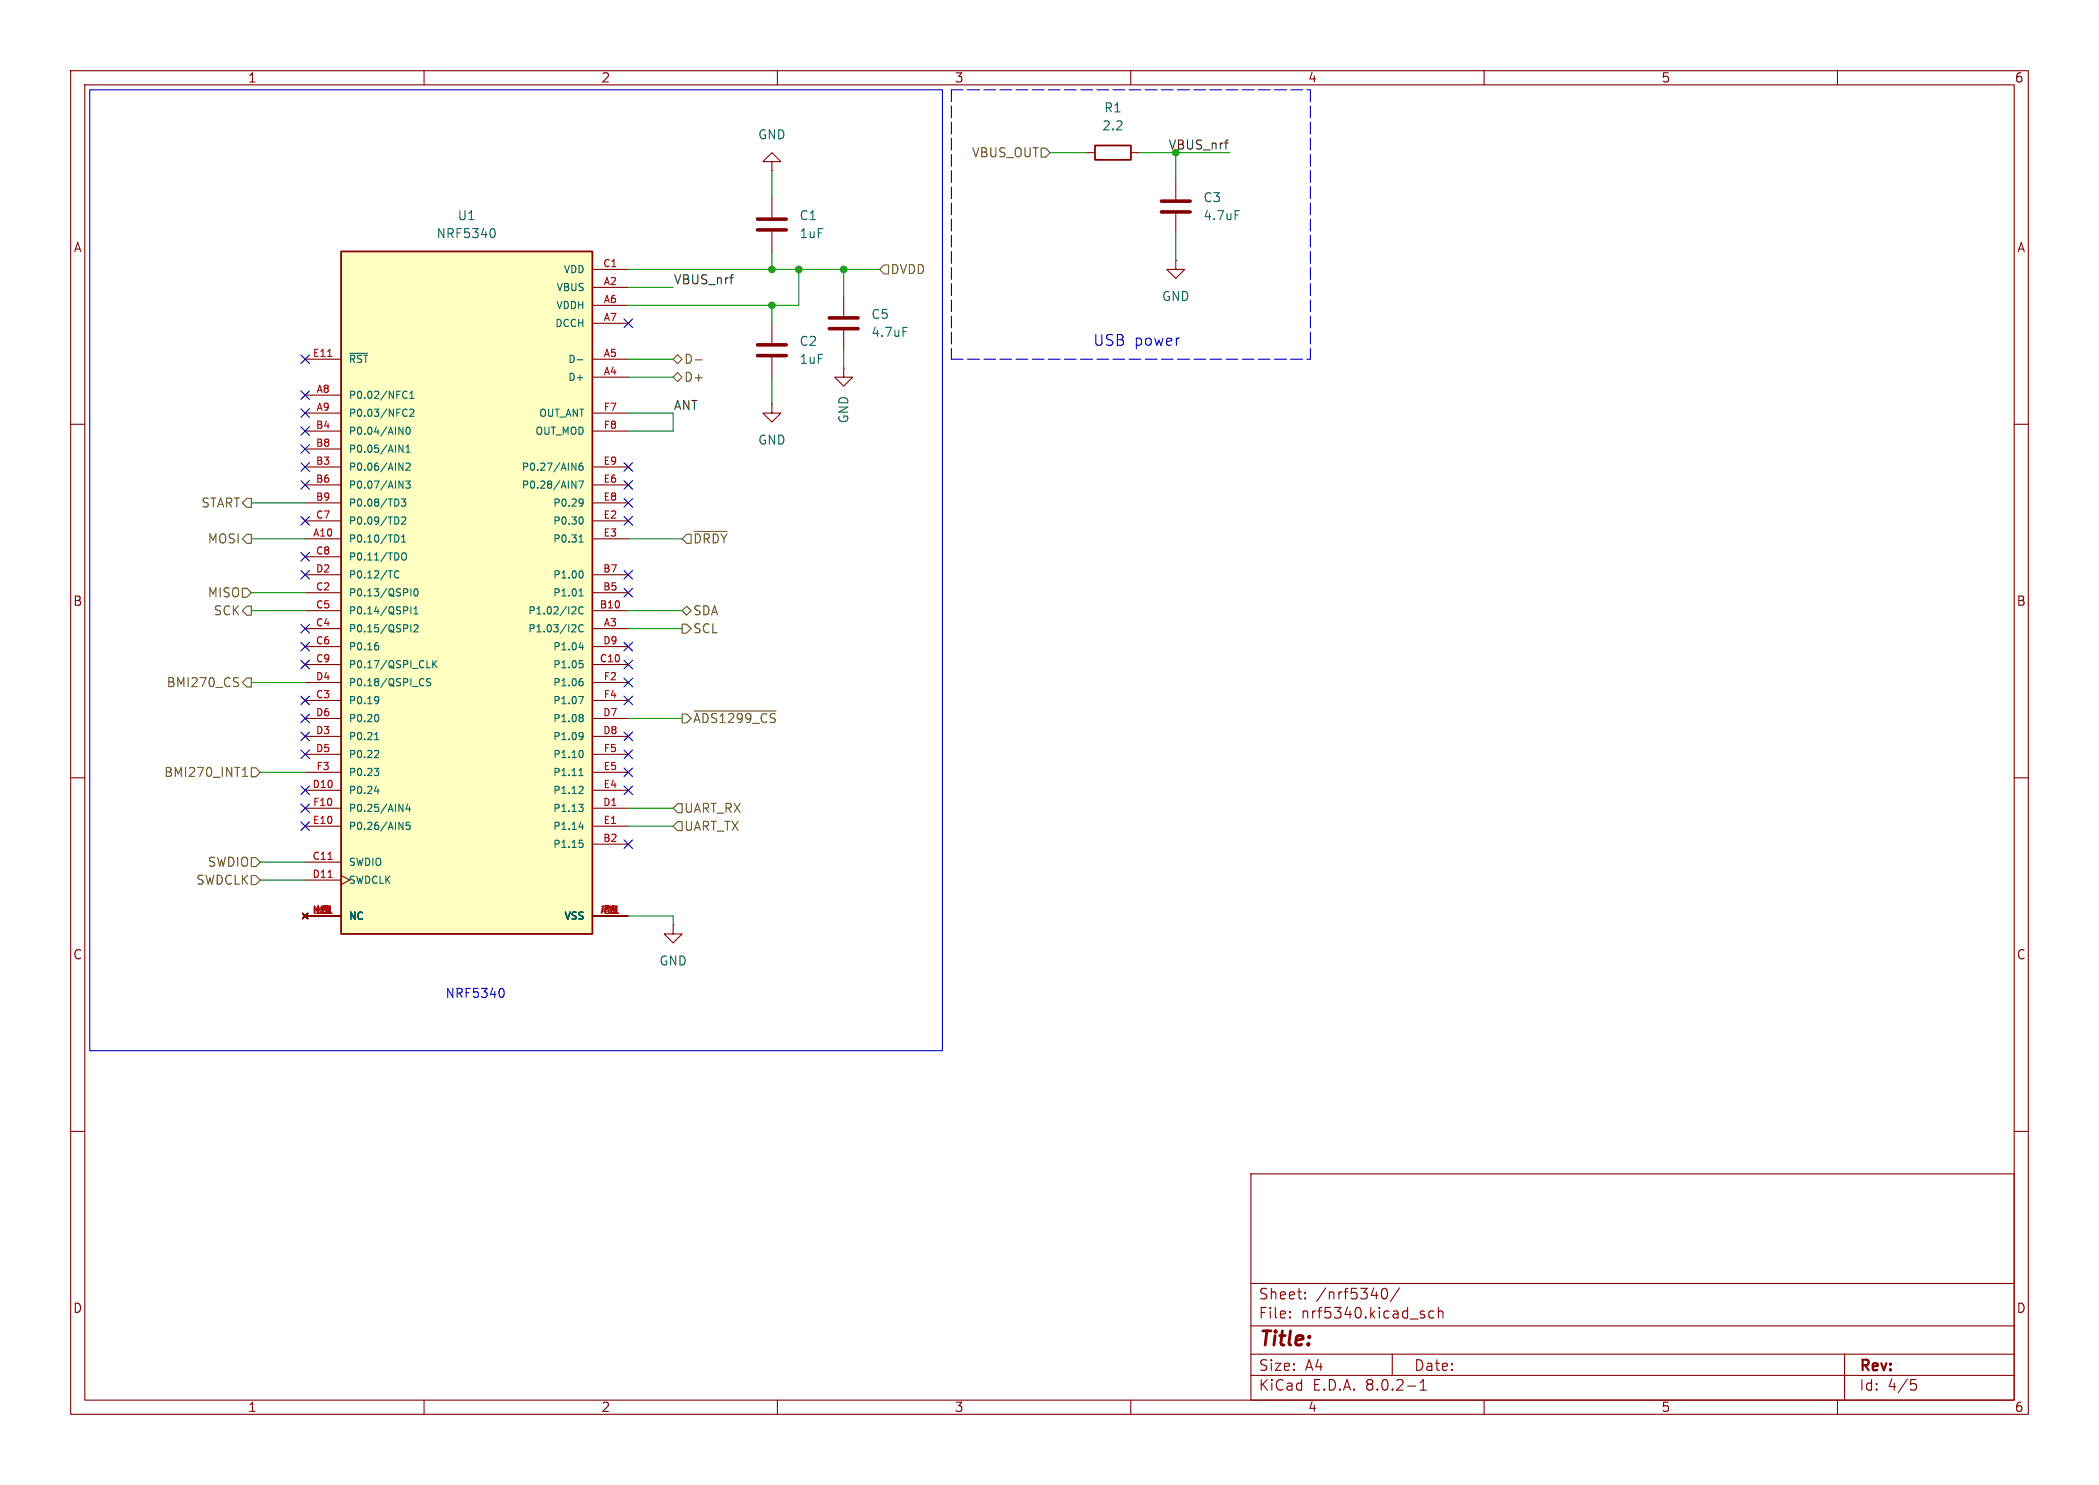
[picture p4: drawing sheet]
<svg xmlns="http://www.w3.org/2000/svg" width="297mm" height="210mm" viewBox="0 0 297 210" stroke-linecap="round" stroke-linejoin="round" font-family="sans-serif">
<g fill="none" stroke="#840000" stroke-width=".15">
<path d="M10 10h277v190h-277zM12 12h273v186h-273zM60 10v2M110 10v2M160 10v2M210 10v2M260 10v2M10 60h2M285 60h2M10 110h2M285 110h2M95.2 130.8v1.3h1.3l-1.3 1.3-1.2-1.3h1.2"/>
<path d="M95.2 130.8h.1M10 160h2M285 160h2M177 166h108v32h-108zM60 198v2M110 198v2M160 198v2M177 194.5h108M177 191.5h108M177 187.5h108M177 181.5h108M182.5 186.3h.1l-.1 .1"/>
<path d="M182.5 186.3v.1M182.5 185.5v.1M182.5 185.5h.1l-.1 .1M184.7 183.6v.1M184.7 183.6h-.1l.1 .1M184.7 182.8v.1M184.7 182.8h-.1l.1 .1M195.6 182.3a.36 .36 0 0 1 .4-.1 .36 .36 0 0 1 .2 .3 .77 .77 0 0 1-.4 1.2 .91 .91 0 0 1-.2-1.4zM197 191.5v3M198 182.1l-1.3 2M199.2 196h1.1M201 196.6h.8"/>
<path d="M201 195.5l.4-.4v1.5M202.9 185.5l-.4-.1-.3 .3v.4l.1 .2 .2 .1 .4-.1M203.5 185.5a.37 .37 0 0 1 .7 .1v.8M203.5 184.9v1.5M210 198v2M260 198v2M261 191.5v6.5M270.4 195.1h.7M270.5 195.7h.4l.3 .3v.3l-.2 .2-.5 .1"/>
</g>
<path d="M48.3 35.6h35.5v96.5h-35.5z" fill="#ffffc2"/>
<path d="M48.3 35.6h35.5v96.5h-35.5zM154.9 20.6h5.1v2h-5.1z" fill="none" stroke="#840000" stroke-width=".25"/>
<g fill="none" stroke="#840000" stroke-width=".15">
<path d="M83.8 38.1h5.1M109.2 22.9h1.3l-1.3-1.3-1.3 1.3h1.3v1.2M109.2 24.1h.1M109.2 27.9v2.8M109.2 32.8v2.8M153.7 21.6h1.2M160 21.6h1.3M166.4 36.8v1.3h1.2l-1.2 1.3-1.3-1.3h1.3M166.4 36.8h.1M166.4 25.4v2.8M166.4 30.2v2.8M43.2 50.8h5.1"/>
<path d="M43.2 55.9h5.1M43.2 58.4h5.1M83.8 40.6h5.1M83.8 53.3h5.1M83.8 50.8h5.1M83.8 43.2h5.1M83.8 45.7h5.1M83.8 58.4h5.1M109.2 57.2v1.2h1.3l-1.3 1.3-1.3-1.3h1.3M109.2 57.2h.1M109.2 45.7v2.8M109.2 50.5v2.8"/>
<path d="M119.4 52.1v1.2h1.2l-1.2 1.3-1.3-1.3h1.3M119.4 52.1h.1M119.4 41.9v2.8M119.4 46.7v2.8M43.2 76.2h5.1M43.2 66h5.1M43.2 61h5.1M43.2 68.6h5.1M43.2 63.5h5.1M43.2 71.1h5.1M43.2 73.7h5.1M43.2 78.7h5.1"/>
<path d="M83.8 76.2h5.1M83.8 66h5.1M83.8 61h5.1M83.8 68.6h5.1M83.8 71.1h5.1M83.8 73.7h5.1M43.2 88.9h5.1M43.2 86.4h5.1M43.2 83.8h5.1M43.2 81.3h5.1M43.2 94h5.1M43.2 99.1h5.1"/>
<path d="M43.2 91.4h5.1M43.2 96.5h5.1M83.8 88.9h5.1M83.8 86.4h5.1M83.8 83.8h5.1M83.8 81.3h5.1M83.8 94h5.1M83.8 99.1h5.1M83.8 91.4h5.1M83.8 96.5h5.1M43.2 114.3h5.1M43.2 111.8h5.1"/>
<path d="M43.2 104.1h5.1M43.2 106.7h5.1M43.2 101.6h5.1M43.2 116.8h5.1M43.2 109.2h5.1M83.8 119.4h5.1M83.8 114.3h5.1M83.8 111.8h5.1M83.8 104.1h5.1M83.8 106.7h5.1M83.8 101.6h5.1M83.8 116.8h5.1"/>
<path d="M83.8 109.2h5.1M42.8 129.2l.8 .7M43.2 129.5h5.1M43.2 121.9h5.1M43.2 124.5h5.1M43.6 129.2l-.8 .7M48.3 123.8l1.2 .7-1.2 .6M83.8 129.5h5.1"/>
</g>
<g fill="none" stroke="#006464" stroke-width=".15">
<path d="M69.8 32.3a.79 .79 0 0 1 0 1.3M174.8 29.8h.6M49.5 50h2.5M57.2 55.4l.2-.1 .2 .1M57.4 57.9l.2 .1M57.6 56.2l-.2 .1h-.2M57.6 58.8l-.2 .1M58 56.3h.6M58 55.6l.3-.3v1M58 58l.4-.1 .2 .3-.7 .7h.7M81.7 50.9h.8M127.8 46.3h.6"/>
<path d="M56.2 75.7l.2 .4-.2 .5M56.4 65.5l.6 1v-1M56.4 60.4l.6 1v-1M56.4 62.9l.6 1.1v-1.1M56.4 68l.6 1v-1M56.8 70.6h.6l-.3 .4h.3v.5l-.2 .1-.4-.1M56.8 76.7h.6M56.8 75.9l.3-.3v1.1M56.8 73.2l.4-.1 .2 .3-.6 .7h.6M57 78.2h.1a.34 .34 0 0 1 .4 .3v.4a.34 .34 0 0 1-.3 .3 .34 .34 0 0 1-.4-.3v-.4zM57.4 68h.6l-.3 .4 .3 .1v.4l-.2 .1-.4-.1M57.5 65.6l.3-.1 .2 .3-.6 .7h.6"/>
<path d="M57.5 64h.5M57.5 63.2l.2-.3v1.1M57.6 60.5l.1-.1a.54 .54 0 0 1 .3 .5 .54 .54 0 0 1-.3 .5 .68 .68 0 0 1-.1-.9zM80.9 65.5l.6 1v-1M80.9 68l.6 1v-1M81.9 68h.7l-.5 1M81.9 76.7h.6M82 75.9l.2-.3v1.1M82.1 70.6l.4 .1a.67 .67 0 0 1-.3 .9M82.3 73.1a.64 .64 0 0 1 0 1M82.4 65.5h-.3a.68 .68 0 0 0 0 1l.4-.1v-.3l-.2-.2h-.3l-.1 .2M82.5 71l-.1 .1-.3 .1"/>
<path d="M53.3 90.9h.2M53.4 98.5l.1 .1a.83 .83 0 0 1-.1 .9M53.4 91.3l.2 .2v.2l-.2 .2M53.6 98.9l-.2 .2M56.4 80.8a.48 .48 0 0 0-.6 .4 .48 .48 0 0 0 .4 .5l.2-.1M58.1 83.3v1M58.1 85.8v1M58.1 88.3v1.1M58.6 88.4l.4-.1 .1 .3-.6 .8h.6M58.6 86.8h.5M58.6 86.1l.3-.3v1M58.7 83.3h.1a.54 .54 0 0 1 .4 .5 .54 .54 0 0 1-.4 .5 .68 .68 0 0 1-.1-1z"/>
<path d="M59.9 96l.1 .1M60 96.9h-.1M60.4 94.4h.5M60.9 96h-.3l-.2 .2 .1 .2 .4 .2v.3l-.2 .1-.3-.1M61.2 93.4v1M61.4 93.9l.4 .5M61.8 93.4l-.6 .6M81.3 88.3l.2 .2-.1 .3-.5 .6h.6M81.3 85.8l.2 .2-.1 .2-.5 .6h.6M81.9 98.5h.7l-.5 1M81.9 84.3h.6M81.9 91.6h.7"/>
<path d="M82 93.4h.5M82 83.5l.2-.2v1M82.1 93.8h.2l.2 .2-.1 .4h-.3M82.1 96.4h.3l.1 .1v.4l-.4 .1M82.2 96h.2M82.3 80.7a.64 .64 0 0 1 0 1M82.4 91.2v.7M82.5 88.4a.48 .48 0 0 0-.7 .4 .48 .48 0 0 0 .5 .6l.2-.1M82.5 85.9a.48 .48 0 0 0-.7 .3 .48 .48 0 0 0 .5 .6l.2-.1M53 108.7h.6l-.4 .4M53 111.9h.6M53 104.6h.6"/>
<path d="M53.1 103.8l.2-.2v1M53.3 101a.64 .64 0 0 1 0 1.1M53.4 106.1l.2 .2-.1 .3-.5 .5h.6M53.4 109.1l.2 .1v.3l-.2 .2M53.5 111.5v.7M56.4 113.7l.6 1.1v-1.1M56.4 116.3l.6 1v-1M57.7 113.7l-.2 .7h.6M57.9 114.1v.7M58 116.3h-.5v.5l.1-.1h.3l.1 .2v.3l-.2 .1-.3-.1M81.9 113.7h.6l-.3 .4 .3 .1v.4l-.2 .2h-.3M81.9 117h.7"/>
<path d="M81.9 109.7h.6M82 118.8h.5M82 108.9l.2-.2v1M82.1 119.2h.2l.2 .2-.1 .4h-.3M82.1 111.2l.3 .1 .1 .2-.6 .7h.6M82.1 101l.3 .1 .1 .1-.2 .3M82.1 103.6l.4 .1a.67 .67 0 0 1-.3 .9M82.1 101.5h.2M82.3 106.1a.64 .64 0 0 1 0 1M82.3 101.5l.2 .1v.3l-.1 .1-.3 .1M82.4 116.6v.7M82.5 104l-.1 .2h-.3"/>
</g>
<path d="M46.4 50.4h.6M46.3 129.2h.7M46.4 121.5h.6M46.4 124.1h.6M87 129.2h.6" fill="none" stroke="#a90000" stroke-width=".15"/>
<path d="M107.2 32.5h4.1M107.2 31h4.1M164.3 30h4.1M164.3 28.4h4.1M107.2 50.3h4.1M107.2 48.8h4.1M117.3 46.5h4.1M117.3 45h4.1" fill="none" stroke="#840000" stroke-width=".51"/>
<g fill="none" stroke="#725600" stroke-width=".15">
<path d="M125.1 37.5h.6v1.2h-.6l-.6-.6zM147.3 21h.7l.6 .6-.6 .6h-.7zM95.2 53.3l.7-.6 .6 .6-.6 .7zM95.2 50.8l.7-.6 .6 .6-.6 .6zM98.4 50.9h1M34.9 75.6h.7v1.2h-.7l-.6-.6zM34.9 70.5h.7v1.3h-.7l-.6-.7zM97.2 75.6h.6v1.2h-.6l-.7-.6zM98.2 75.2h4.7M33.3 95.8l.5 .1M33.5 96.5l.3 .2-.1 .3-.2 .1M34.3 86.4l.6-.7h.7v1.3h-.7z"/>
<path d="M34.3 83.2h.6l.7 .6-.7 .7h-.6zM34.9 95.9h.7v1.3h-.7l-.6-.7zM96.5 86.4l.7-.7 .6 .7-.6 .6zM96.5 88.3h.7l.6 .6-.6 .6h-.7zM34.3 109.8h.7M34.3 108.9l.4-.4v1.3M35.6 108.6h.6l.6 .6-.6 .7h-.6zM95.9 113.7h.6v1.2h-.6l-.7-.6zM95.9 116.2h.6v1.3h-.6l-.7-.7zM96.5 101h.7l.6 .6-.6 .6h-.7zM98.2 100.6h11.6M35.6 123.8h.6l.6 .7-.6 .6h-.6z"/>
<path d="M35.6 121.3h.6l.6 .6-.6 .7h-.6z"/>
</g>
<path d="M173.6 19.8h.2M103.3 39.3h.5M103.6 38.9h.2M173.3 20.2h.5" fill="none" stroke="#0f0f0f" stroke-width=".15"/>
<path d="M12.7 12.7h120.6v135.9h-120.6zM71 139.8a.79 .79 0 0 1 0 1.2" fill="none" stroke="#0000c2" stroke-width=".15"/>
<path d="M134.6 12.7v38.1M134.6 12.7h50.8M185.4 12.7v38.1M134.6 50.8h50.8" fill="none" stroke="#0000c2" stroke-width=".15" stroke-dasharray="1.7 .6"/>
<g fill="none" stroke="#009600" stroke-width=".15">
<path d="M88.9 38.1h35.6M109.2 24.1v3.8M109.2 35.6v2.5M113 38.1v5.1h-24.1M119.4 38.1v3.8M148.6 21.6h5.1M161.3 21.6h12.7M166.4 21.6v3.8M166.4 33v3.8M88.9 58.4h6.3v2.6h-6.3M88.9 40.6h6.3M88.9 50.8h6.3"/>
<path d="M88.9 53.3h6.3M109.2 43.2v2.5M109.2 53.3v3.9M119.4 49.5v2.6M35.6 76.2h7.6M35.6 71.1h7.6M88.9 76.2h7.6M35.6 86.4h7.6M35.6 96.5h7.6M35.6 83.8h7.6M88.9 86.4h7.6M88.9 88.9h7.6"/>
<path d="M36.8 109.2h6.4M88.9 114.3h6.3M88.9 116.8h6.3M88.9 101.6h7.6M36.8 124.5h6.4M36.8 121.9h6.4M88.9 129.5h6.3v1.3"/>
</g>
<g fill="none" stroke="#000084" stroke-width=".15">
<path d="M42.6 55.3l1.2 1.2M42.6 57.8l1.2 1.2M42.6 50.2l1.2 1.2M43.8 55.3l-1.2 1.2M43.8 57.8l-1.2 1.2M43.8 50.2l-1.2 1.2M88.3 45.1l1.2 1.2M89.5 45.1l-1.2 1.2M42.6 68l1.2 1.2M42.6 78.1l1.2 1.2M42.6 62.9l1.2 1.2M42.6 60.4l1.2 1.2"/>
<path d="M42.6 73.1l1.2 1.2M42.6 65.4l1.2 1.2M43.8 68l-1.2 1.2M43.8 78.1l-1.2 1.2M43.8 62.9l-1.2 1.2M43.8 60.4l-1.2 1.2M43.8 73.1l-1.2 1.2M43.8 65.4l-1.2 1.2M88.3 70.5l1.2 1.2M88.3 73.1l1.2 1.2M88.3 68l1.2 1.2M88.3 65.4l1.2 1.2"/>
<path d="M89.5 65.4l-1.2 1.2M89.5 68l-1.2 1.2M89.5 70.5l-1.2 1.2M89.5 73.1l-1.2 1.2M42.6 80.7l1.2 1.2M42.6 93.4l1.2 1.2M42.6 98.5l1.2 1.2M42.6 90.8l1.2 1.2M42.6 88.3l1.2 1.2M43.8 80.7l-1.2 1.2M43.8 93.4l-1.2 1.2M43.8 98.5l-1.2 1.2"/>
<path d="M43.8 90.8l-1.2 1.2M43.8 88.3l-1.2 1.2M88.3 95.9l1.2 1.2M88.3 93.4l1.2 1.2M88.3 98.5l1.2 1.2M88.3 90.8l1.2 1.2M88.3 83.2l1.2 1.2M88.3 80.7l1.2 1.2M89.5 95.9l-1.2 1.2M89.5 93.4l-1.2 1.2M89.5 98.5l-1.2 1.2M89.5 90.8l-1.2 1.2"/>
<path d="M89.5 83.2l-1.2 1.2M89.5 80.7l-1.2 1.2M42.6 111.2l1.2 1.2M42.6 101l1.2 1.2M42.6 106.1l1.2 1.2M42.6 103.5l1.2 1.2M42.6 116.2l1.2 1.2M42.6 113.7l1.2 1.2M43.8 111.2l-1.2 1.2M43.8 101l-1.2 1.2M43.8 106.1l-1.2 1.2M43.8 103.5l-1.2 1.2"/>
<path d="M43.8 116.2l-1.2 1.2M43.8 113.7l-1.2 1.2M88.3 111.2l1.2 1.2M88.3 108.6l1.2 1.2M88.3 106.1l1.2 1.2M88.3 103.5l1.2 1.2M88.3 118.8l1.2 1.2M89.5 111.2l-1.2 1.2M89.5 108.6l-1.2 1.2M89.5 106.1l-1.2 1.2M89.5 103.5l-1.2 1.2M89.5 118.8l-1.2 1.2"/>
</g>
<g fill="#009600" stroke="#009600" stroke-width=".15">
<circle cx="109.2" cy="38.1" r=".46"/>
<circle cx="119.4" cy="38.1" r=".46"/>
<circle cx="113" cy="38.1" r=".46"/>
<circle cx="109.2" cy="43.2" r=".46"/>
</g>
<text font-size="2.8" fill="#840000" x="178" y="190.9">Title:</text>
<g font-size="2.1" fill="#0000c2">
<text x="154.6" y="49">USB</text>
<text x="160.5" y="49">power</text>
</g>
<g font-size="2.1" fill="#840000">
<text x="178" y="184">Sheet:</text>
<text x="186.2" y="184">/nrf5340/</text>
<text x="178" y="186.7">File:</text>
<text x="184.1" y="186.7">nrf5340.kicad_sch</text>
<text x="178" y="196.9">KiCad</text>
<text x="178" y="194.1">Size:</text>
<text x="184.7" y="194.1">A4</text>
<text x="185.7" y="196.9">E.D.A.</text>
<text x="193.3" y="196.9">8.0.2-1</text>
<text x="200" y="194.1">Date:</text>
<text x="263" y="194.3">Rev:</text>
<text x="263" y="196.9">Id:</text>
<text x="267.1" y="196.9">4/5</text>
</g>
<g font-size="1.8" fill="#840000">
<text x="35" y="11.9">1</text>
<text x="85" y="11.9">2</text>
<text x="135" y="11.9">3</text>
<text x="185" y="11.9">4</text>
<text x="235" y="11.9">5</text>
<text x="285" y="11.9">6</text>
<text x="10.3" y="35.9">A</text>
<text x="285.3" y="35.9">A</text>
<text x="10.3" y="85.9">B</text>
<text x="285.3" y="85.9">B</text>
<text x="10.3" y="135.9">C</text>
<text x="285.3" y="135.9">C</text>
<text x="10.3" y="185.9">D</text>
<text x="285.3" y="185.9">D</text>
<text x="35" y="199.9">1</text>
<text x="85" y="199.9">2</text>
<text x="135" y="199.9">3</text>
<text x="185" y="199.9">4</text>
<text x="235" y="199.9">5</text>
<text x="285" y="199.9">6</text>
</g>
<g font-size="1.8" fill="#006464">
<text x="156.1" y="16.1">R1</text>
<text x="107.2" y="19.9">GND</text>
<text x="155.9" y="18.6">2.2</text>
<text x="170.2" y="28.8">C3</text>
<text x="61.7" y="33.9">NRF5340</text>
<text x="64.7" y="31.3">U1</text>
<text x="113" y="31.3">C1</text>
<text x="113" y="33.9">1uF</text>
<text x="170.2" y="31.3">4.7uF</text>
<text x="123.2" y="45.3">C5</text>
<text x="123.2" y="47.9">4.7uF</text>
<text x="164.3" y="42.8">GND</text>
<text x="113" y="49.1">C2</text>
<text x="113" y="51.7">1uF</text>
<text x="120.2" y="60" transform="rotate(-90 120.2 60)">GND</text>
<text x="107.2" y="63.1">GND</text>
<text x="93.2" y="136.8">GND</text>
</g>
<g font-size="1.8" fill="#725600">
<text x="137.4" y="22.5">VBUS_OUT</text>
<text x="125.9" y="39">DVDD</text>
<text x="96.7" y="51.7">D-</text>
<text x="96.7" y="54.2">D+</text>
<text x="28.4" y="72">START</text>
<text x="29.3" y="77.1">MOSI</text>
<text x="98" y="77.1">~{DRDY}</text>
<text x="29.3" y="84.7">MISO</text>
<text x="30.1" y="87.2">SCK</text>
<text x="98" y="87.2">SDA</text>
<text x="98" y="89.8">SCL</text>
<text x="23.5" y="97.4">BMI270_CS</text>
<text x="98" y="102.5">~{ADS1299_CS}</text>
<text x="23.1" y="110.1">BMI270_INT1</text>
<text x="96.7" y="115.2">UART_RX</text>
<text x="96.7" y="117.7">UART_TX</text>
<text x="27.7" y="125.3">SWDCLK</text>
<text x="29.3" y="122.8">SWDIO</text>
</g>
<text font-size="1.8" fill="#009600" x="165.3" y="21.2">VBUS_nrf</text>
<g font-size="1.8" fill="#0f0f0f">
<text x="95.2" y="40.3">VBUS_nrf</text>
<text x="95.2" y="58.1">ANT</text>
</g>
<text font-size="1.8" fill="#0000c2" x="62.9" y="141.3">NRF5340</text>
<g font-size="1.4" fill="#006464">
<text x="78.6" y="41.4">VBUS</text>
<text x="79.6" y="38.8">VDD</text>
<text x="78.4" y="46.5">DCCH</text>
<text x="78.6" y="43.9">VDDH</text>
<text x="49.3" y="51.5">~{RST}</text>
<text x="80.3" y="51.5">D-</text>
<text x="49.3" y="56.6">P0.02/NFC1</text>
<text x="49.3" y="59.2">P0.03/NFC2</text>
<text x="76.2" y="59.2">OUT_ANT</text>
<text x="80.3" y="54.1">D+</text>
<text x="49.3" y="61.7">P0.04/AIN0</text>
<text x="49.3" y="64.2">P0.05/AIN1</text>
<text x="75.6" y="61.7">OUT_MOD</text>
<text x="49.3" y="66.8">P0.06/AIN2</text>
<text x="49.3" y="69.3">P0.07/AIN3</text>
<text x="49.3" y="71.9">P0.08/TD3</text>
<text x="73.7" y="69.3">P0.28/AIN7</text>
<text x="73.7" y="66.8">P0.27/AIN6</text>
<text x="78.1" y="71.9">P0.29</text>
<text x="49.3" y="76.9">P0.10/TD1</text>
<text x="49.3" y="74.4">P0.09/TD2</text>
<text x="78.1" y="74.4">P0.30</text>
<text x="78.1" y="76.9">P0.31</text>
<text x="49.3" y="79.5">P0.11/TDO</text>
<text x="49.3" y="82">P0.12/TC</text>
<text x="78.1" y="82">P1.00</text>
<text x="49.3" y="84.6">P0.13/QSPI0</text>
<text x="49.3" y="89.6">P0.15/QSPI2</text>
<text x="49.3" y="87.1">P0.14/QSPI1</text>
<text x="74.6" y="89.6">P1.03/I2C</text>
<text x="74.6" y="87.1">P1.02/I2C</text>
<text x="78.1" y="84.6">P1.01</text>
<text x="49.3" y="92.2">P0.16</text>
<text x="49.3" y="94.7">P0.17/QSPI_CLK</text>
<text x="78.1" y="94.7">P1.05</text>
<text x="78.1" y="92.2">P1.04</text>
<text x="49.3" y="99.8">P0.19</text>
<text x="49.3" y="97.3">P0.18/QSPI_CS</text>
<text x="78.1" y="97.3">P1.06</text>
<text x="78.1" y="99.8">P1.07</text>
<text x="49.3" y="104.9">P0.21</text>
<text x="49.3" y="107.4">P0.22</text>
<text x="49.3" y="102.3">P0.20</text>
<text x="78.1" y="102.3">P1.08</text>
<text x="78.1" y="104.9">P1.09</text>
<text x="78.1" y="107.4">P1.10</text>
<text x="49.3" y="112.5">P0.24</text>
<text x="49.3" y="110">P0.23</text>
<text x="78.1" y="112.5">P1.12</text>
<text x="78.1" y="110">P1.11</text>
<text x="49.3" y="117.6">P0.26/AIN5</text>
<text x="49.3" y="115">P0.25/AIN4</text>
<text x="78.1" y="115">P1.13</text>
<text x="78.1" y="117.6">P1.14</text>
<text x="49.3" y="122.7">SWDIO</text>
<text x="49.3" y="125.2">SWDCLK</text>
<text x="78.1" y="120.1">P1.15</text>
<text x="49.3" y="130.3">NC</text>
<text x="79.7" y="130.3">VSS</text>
</g>
<g font-size="1.4" fill="#a90000">
<text x="85.2" y="37.8">C1</text>
<text x="85.3" y="40.4">A2</text>
<text x="85.3" y="42.9">A6</text>
<text x="85.3" y="45.5">A7</text>
<text x="44.2" y="50.5">E11</text>
<text x="85.3" y="53.1">A4</text>
<text x="85.3" y="50.5">A5</text>
<text x="44.7" y="55.6">A8</text>
<text x="44.7" y="58.2">A9</text>
<text x="85.3" y="58.2">F7</text>
<text x="44.6" y="65.8">B3</text>
<text x="44.6" y="60.7">B4</text>
<text x="44.6" y="63.2">B8</text>
<text x="85.3" y="65.8">E9</text>
<text x="85.3" y="60.7">F8</text>
<text x="44.6" y="68.3">B6</text>
<text x="44.6" y="70.9">B9</text>
<text x="85.3" y="68.3">E6</text>
<text x="85.3" y="70.9">E8</text>
<text x="44.2" y="75.9">A10</text>
<text x="44.6" y="73.4">C7</text>
<text x="85.3" y="73.4">E2</text>
<text x="85.3" y="75.9">E3</text>
<text x="44.6" y="83.6">C2</text>
<text x="44.6" y="78.5">C8</text>
<text x="44.6" y="81">D2</text>
<text x="85.2" y="83.6">B5</text>
<text x="85.2" y="81">B7</text>
<text x="44.6" y="88.6">C4</text>
<text x="44.6" y="86.1">C5</text>
<text x="84.8" y="86.1">B10</text>
<text x="85.3" y="88.6">A3</text>
<text x="44.6" y="91.2">C6</text>
<text x="44.6" y="93.7">C9</text>
<text x="84.8" y="93.7">C10</text>
<text x="85.2" y="91.2">D9</text>
<text x="44.6" y="98.8">C3</text>
<text x="44.6" y="96.3">D4</text>
<text x="44.6" y="101.3">D6</text>
<text x="85.2" y="101.3">D7</text>
<text x="85.3" y="96.3">F2</text>
<text x="85.3" y="98.8">F4</text>
<text x="44.6" y="103.9">D3</text>
<text x="44.6" y="106.4">D5</text>
<text x="85.2" y="103.9">D8</text>
<text x="85.3" y="106.4">F5</text>
<text x="44.1" y="111.5">D10</text>
<text x="44.7" y="109">F3</text>
<text x="85.3" y="111.5">E4</text>
<text x="85.3" y="109">E5</text>
<text x="44.2" y="116.6">E10</text>
<text x="44.2" y="114">F10</text>
<text x="85.2" y="119.1">B2</text>
<text x="85.2" y="114">D1</text>
<text x="85.3" y="116.6">E1</text>
<text x="44.1" y="121.7">C11</text>
<text x="44.1" y="124.2">D11</text>
<text x="44.2" y="129.3">L11</text>
<text x="44.7" y="129.3">L1</text>
<text x="45.5" y="129.3">7</text>
<text x="85.3" y="129.3">A1</text>
<text x="85.3" y="129.3">F1</text>
<text x="85.3" y="129.3">F9</text>
</g>
</svg>
